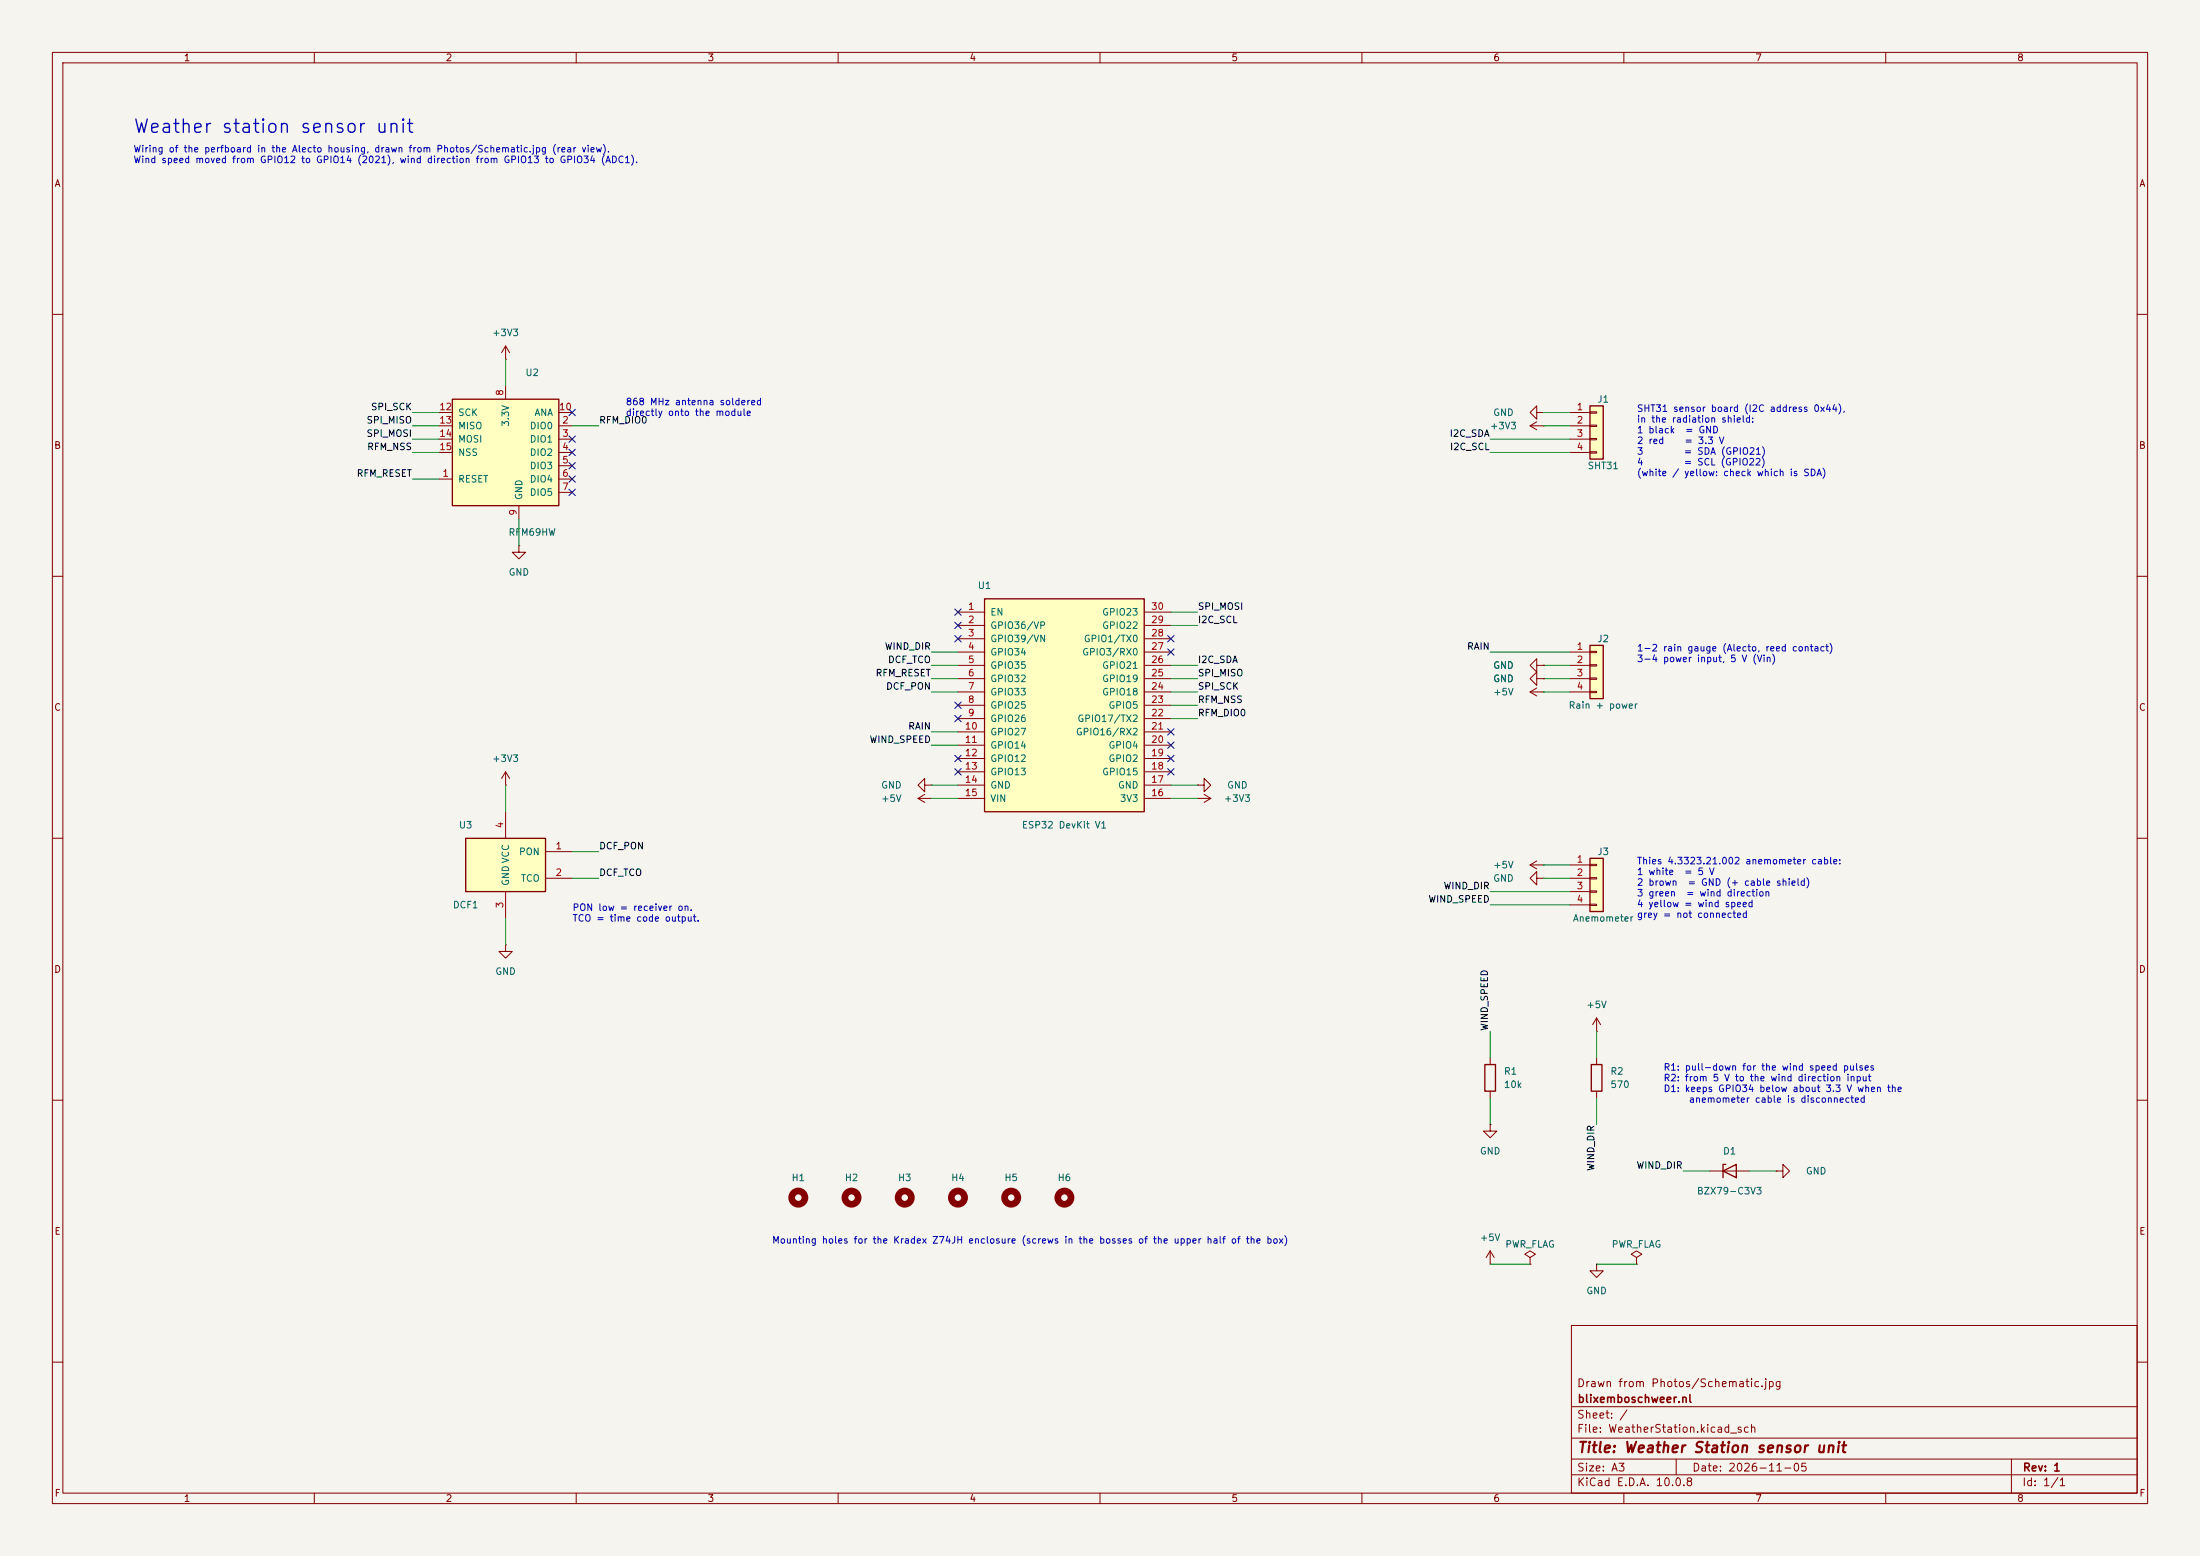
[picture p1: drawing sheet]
<svg xmlns="http://www.w3.org/2000/svg" width="420mm" height="297mm" viewBox="0 0 420 297" stroke-linecap="round" stroke-linejoin="round" font-family="sans-serif">
<path d="M0 0h420v297h-420z" fill="#f5f4ef" stroke="#f5f4ef" stroke-width=".19"/>
<g fill="none" stroke="#840000" stroke-width=".19">
<path d="M10 10h400v277h-400zM12 12h396v273h-396zM60 10v2M110 10v2M160 10v2M210 10v2M260 10v2M310 10v2M360 10v2M10 60h2M96.5 68.6h.1M96.5 66l-.7 1.3"/>
<path d="M96.5 66l.8 1.3M96.5 66v2.6M408 60h2M10 110h2M408 110h2M293.4 127v-1.3l-1.3 1.3 1.3 1.3v-1.3h1.2M293.4 129.5v-1.2l-1.3 1.2 1.3 1.3v-1.3h1.2M294.6 127h.1M294.6 129.5h.1M10 160h2M175.3 152.4l1.2 .8M175.3 152.4h2.5"/>
<path d="M176.5 151.6l-1.2 .8M177.8 152.4h.1M408 160h2M96.5 180.3v1.3h1.3l-1.3 1.3-1.3-1.3h1.3M96.5 180.3h.1M10 210h2M408 210h2M300 253h108v32h-108zM10 260h2M300 278.5h108M300 274.5h108M300 268.5h108"/>
<path d="M320 278.5v3M384 278.5v6.5M408 260h2M60 285v2M110 285v2M160 285v2M210 285v2M260 285v2M300 281.5h108M310 285v2M360 285v2"/>
</g>
<g fill="none" stroke="#840000" stroke-width="1.3">
<circle cx="152.4" cy="228.6" r="1.27"/>
<circle cx="172.7" cy="228.6" r="1.27"/>
<circle cx="193" cy="228.6" r="1.27"/>
</g>
<path d="M88.9 160h15.2v10.2h-15.2z" fill="#ffffc2"/>
<path d="M88.9 160h15.2v10.2h-15.2z" fill="none" stroke="#840000" stroke-width=".25"/>
<g fill="none" stroke="#840000" stroke-width=".19">
<path d="M96.5 154.9v5.1M96.5 170.2v5.1M104.1 162.6h5.1M104.1 167.6h5.1M284.5 238.8l-.8 1.2M284.5 238.8l.7 1.2M284.5 238.8v2.5M284.5 241.3h.1M292.1 240l1-.6-1-.6-1 .6 1 .6v1.3M292.1 241.3h.1M304.8 241.3v1.3h1.3l-1.3 1.2-1.3-1.2h1.3M304.8 241.3h.1"/>
<path d="M312.4 240l1-.6-1-.6-1 .6 1 .6v1.3M312.4 241.3h.1"/>
</g>
<path d="M303.5 77.5h2.6v10.1h-2.6z" fill="#ffffc2"/>
<path d="M303.5 77.5h2.6v10.1h-2.6z" fill="none" stroke="#840000" stroke-width=".25"/>
<path d="M293.4 78.7v-1.2l-1.3 1.2 1.3 1.3v-1.3h1.2M294.6 78.7h.1M299.7 78.7h3.8M303.5 78.6h1.3v.3h-1.3zM299.7 81.3h3.8M299.7 83.8h3.8M299.7 86.4h3.8M303.5 81.2h1.3v.2h-1.3zM303.5 83.7h1.3v.2h-1.3zM303.5 86.2h1.3v.3h-1.3z" fill="none" stroke="#840000" stroke-width=".19"/>
<path d="M86.4 76.2h20.3v20.3h-20.3z" fill="#ffffc2"/>
<path d="M86.4 76.2h20.3v20.3h-20.3zM283.5 203.2h2v5.1h-2zM303.8 203.2h2v5.1h-2z" fill="none" stroke="#840000" stroke-width=".25"/>
<g fill="none" stroke="#840000" stroke-width=".19">
<path d="M83.8 78.7h2.6M96.5 73.7v2.5M106.7 78.7h2.5M83.8 91.4h2.6M83.8 81.3h2.6M83.8 83.8h2.6M83.8 86.4h2.6M99.1 96.5v2.6M106.7 91.4h2.5M106.7 81.3h2.5M106.7 83.8h2.5M106.7 86.4h2.5"/>
<path d="M106.7 88.9h2.5M106.7 94h2.5M292.1 81.3h2.5M292.1 81.3l1.3 .7M293.4 80.5l-1.3 .8M294.6 81.3h.1M292.1 165.1l1.3 .8M292.1 165.1h2.5M293.4 164.3l-1.3 .8M294.6 165.1h.1M304.8 196.9h.1M304.8 194.3l-.8 1.3"/>
<path d="M304.8 194.3l.8 1.3M304.8 194.3v2.6M284.5 214.6v1.3h1.2l-1.2 1.3-1.3-1.3h1.3M284.5 214.6h.1M284.5 201.9v1.3M284.5 208.3v1.3M304.8 201.9v1.3M304.8 208.3v1.3"/>
</g>
<circle cx="203.2" cy="228.6" r="1.27" fill="none" stroke="#840000" stroke-width="1.3"/>
<path d="M303.5 163.8h2.6v10.2h-2.6z" fill="#ffffc2"/>
<path d="M303.5 163.8h2.6v10.2h-2.6z" fill="none" stroke="#840000" stroke-width=".25"/>
<g fill="none" stroke="#840000" stroke-width=".19">
<path d="M99.1 104.1v1.3h1.2l-1.2 1.3-1.3-1.3h1.3M99.1 104.1h.1M96.5 149.9h.1M96.5 147.3l-.7 1.3M96.5 147.3l.8 1.3M96.5 147.3v2.6M299.7 165.1h3.8M299.7 167.6h3.8M299.7 170.2h3.8M299.7 172.7h3.8M303.5 165h1.3v.2h-1.3zM303.5 167.5h1.3v.3h-1.3z"/>
<path d="M303.5 170.1h1.3v.2h-1.3zM303.5 172.6h1.3v.2h-1.3z"/>
</g>
<path d="M303.5 123.2h2.6v10.2h-2.6z" fill="#ffffc2"/>
<path d="M303.5 123.2h2.6v10.2h-2.6zM328.9 223.5l2.6-1.3v2.6zM329.4 222.2h-.5v2.6" fill="none" stroke="#840000" stroke-width=".25"/>
<g fill="none" stroke="#840000" stroke-width=".19">
<path d="M299.7 124.5h3.8M299.7 127h3.8M299.7 129.5h3.8M299.7 132.1h3.8M303.5 124.3h1.3v.3h-1.3zM303.5 126.9h1.3v.2h-1.3zM303.5 129.4h1.3v.3h-1.3zM303.5 132h1.3v.2h-1.3zM176.5 149.9v-1.3l-1.2 1.3 1.2 1.2v-1.2h1.3M177.8 149.9h.1M228.6 152.4h.1M228.6 152.4h2.5"/>
<path d="M229.9 151.6l1.2 .8M231.1 152.4l-1.2 .8M326.4 223.5h7.6M339.1 223.5h1.3v-1.3l1.2 1.3-1.2 1.3v-1.3M339.1 223.5h.1"/>
</g>
<path d="M188 114.3h30.4v40.6h-30.4z" fill="#ffffc2"/>
<path d="M188 114.3h30.4v40.6h-30.4z" fill="none" stroke="#840000" stroke-width=".25"/>
<g fill="none" stroke="#840000" stroke-width=".19">
<path d="M182.9 116.8h5.1M182.9 119.4h5.1M218.4 116.8h5.1M218.4 119.4h5.1M182.9 121.9h5.1M182.9 124.5h5.1M182.9 127h5.1M182.9 129.5h5.1M182.9 132.1h5.1M182.9 134.6h5.1M182.9 137.2h5.1M182.9 139.7h5.1"/>
<path d="M218.4 121.9h5.1M218.4 124.5h5.1M218.4 127h5.1M218.4 129.5h5.1M218.4 132.1h5.1M218.4 134.6h5.1M218.4 137.2h5.1M218.4 139.7h5.1M292.1 132.1h2.5M292.1 132.1l1.3 .7M293.4 131.3l-1.3 .8M294.6 132.1h.1"/>
<path d="M294.6 127h.1M294.6 129.5h.1M182.9 142.2h5.1M182.9 144.8h5.1M182.9 147.3h5.1M182.9 149.9h5.1M182.9 152.4h5.1M218.4 142.2h5.1M218.4 144.8h5.1M218.4 147.3h5.1M218.4 149.9h5.1M218.4 152.4h5.1"/>
<path d="M228.6 149.9h1.3v-1.3l1.2 1.3-1.2 1.2v-1.2M228.6 149.9h.1M293.4 167.6v-1.2l-1.3 1.2 1.3 1.3v-1.3h1.2M294.6 167.6h.1"/>
</g>
<g fill="none" stroke="#840000" stroke-width="1.3">
<circle cx="162.6" cy="228.6" r="1.27"/>
<circle cx="182.9" cy="228.6" r="1.27"/>
</g>
<g fill="none" stroke="#009600" stroke-width=".19">
<path d="M78.7 78.7h5.1M96.5 68.6v5.1M294.6 78.7h5.1M78.7 81.3h5.1M78.7 86.4h5.1M78.7 83.8h5.1M78.7 91.4h5.1M99.1 99.1v5M109.2 81.3h5.1M284.5 86.4h15.2M284.5 83.8h15.2M294.6 81.3h5.1"/>
<path d="M223.5 116.8h5.1M223.5 119.4h5.1M177.8 129.5h5.1M177.8 132.1h5.1M177.8 127h5.1M177.8 139.7h5.1M177.8 124.5h5.1M223.5 129.5h5.1M223.5 132.1h5.1M223.5 134.6h5.1M223.5 127h5.1M223.5 137.2h5.1"/>
<path d="M284.5 124.5h15.2M294.6 129.5h5.1M294.6 132.1h5.1M294.6 127h5.1M96.5 149.9v5M177.8 152.4h5.1M177.8 142.2h5.1M177.8 149.9h5.1M223.5 152.4h5.1M223.5 149.9h5.1M96.5 175.3v5M109.2 167.6h5.1"/>
<path d="M109.2 162.6h5.1M284.5 170.2h15.2M284.5 172.7h15.2M294.6 167.6h5.1M294.6 165.1h5.1M284.5 196.9v5M304.8 196.9v5M284.5 209.6v5M304.8 209.6v5M321.3 223.5h5.1M334 223.5h5.1M284.5 241.3h7.6"/>
<path d="M304.8 241.3h7.6"/>
</g>
<g fill="none" stroke="#000084" stroke-width=".19">
<path d="M108.6 78.1l1.2 1.2M109.8 78.1l-1.2 1.2M108.6 90.8l1.2 1.2M108.6 93.4l1.2 1.2M108.6 88.3l1.2 1.2M108.6 85.8l1.2 1.2M108.6 83.2l1.2 1.2M109.8 90.8l-1.2 1.2M109.8 93.4l-1.2 1.2M109.8 88.3l-1.2 1.2M109.8 85.8l-1.2 1.2M109.8 83.2l-1.2 1.2"/>
<path d="M182.3 118.8l1.2 1.2M182.3 116.2l1.2 1.2M183.5 118.8l-1.2 1.2M183.5 116.2l-1.2 1.2M182.3 121.3l1.2 1.2M182.3 136.6l1.2 1.2M182.3 134l1.2 1.2M183.5 121.3l-1.2 1.2M183.5 136.6l-1.2 1.2M183.5 134l-1.2 1.2M222.9 123.9l1.2 1.2M222.9 121.3l1.2 1.2"/>
<path d="M222.9 139.1l1.2 1.2M224.1 123.9l-1.2 1.2M224.1 121.3l-1.2 1.2M224.1 139.1l-1.2 1.2M182.3 146.7l1.2 1.2M182.3 144.2l1.2 1.2M183.5 146.7l-1.2 1.2M183.5 144.2l-1.2 1.2M222.9 141.6l1.2 1.2M222.9 146.7l1.2 1.2M222.9 144.2l1.2 1.2M224.1 141.6l-1.2 1.2"/>
<path d="M224.1 146.7l-1.2 1.2M224.1 144.2l-1.2 1.2"/>
</g>
<text font-size="2.5" fill="#0000c2" x="25.3" y="26">Weather station sensor unit</text>
<text font-size="2" fill="#840000" x="301" y="277.8">Title: Weather Station sensor unit</text>
<g font-size="1.5" fill="#840000">
<text x="300.9" y="265.1">Drawn from Photos/Schematic.jpg</text>
<text x="301" y="268.1">blixemboschweer.nl</text>
<text x="300.9" y="273.8">File: WeatherStation.kicad_sch</text>
<text x="300.9" y="271.1">Sheet: /</text>
<text x="300.9" y="281.2">Size: A3</text>
<text x="322.9" y="281.2">Date: 2026-11-05</text>
<text x="386" y="281.2">Rev: 1</text>
<text x="300.9" y="284">KiCad E.D.A. 10.0.8</text>
<text x="385.9" y="284">Id: 1/1</text>
</g>
<g font-size="1.3" fill="#840000">
<text x="35" y="12">1</text>
<text x="85" y="12">2</text>
<text x="135" y="12">3</text>
<text x="185" y="12">4</text>
<text x="235" y="12">5</text>
<text x="285" y="12">6</text>
<text x="335" y="12">7</text>
<text x="385" y="12">8</text>
<text x="10.3" y="36">A</text>
<text x="408.3" y="36">A</text>
<text x="10.2" y="86">B</text>
<text x="408.2" y="86">B</text>
<text x="10.2" y="136">C</text>
<text x="408.2" y="136">C</text>
<text x="10.2" y="186">D</text>
<text x="408.2" y="186">D</text>
<text x="10.3" y="236">E</text>
<text x="408.3" y="236">E</text>
<text x="10.3" y="286">F</text>
<text x="35" y="287">1</text>
<text x="85" y="287">2</text>
<text x="135" y="287">3</text>
<text x="185" y="287">4</text>
<text x="235" y="287">5</text>
<text x="285" y="287">6</text>
<text x="335" y="287">7</text>
<text x="385" y="287">8</text>
<text x="408.3" y="286">F</text>
</g>
<g font-size="1.3" fill="#0000c2">
<text x="25.4" y="29.4">Wiring of the perfboard in the Alecto housing, drawn from Photos/Schematic.jpg (rear view).</text>
<text x="25.4" y="31.4">Wind speed moved from GPIO12 to GPIO14 (2021), wind direction from GPIO13 to GPIO34 (ADC1).</text>
<text x="119.4" y="77.7">868 MHz antenna soldered</text>
<text x="119.4" y="79.7">directly onto the module</text>
<text x="312.4" y="78.9">SHT31 sensor board (I2C address 0x44),</text>
<text x="312.4" y="81">in the radiation shield:</text>
<text x="312.4" y="83">1 black</text>
<text x="321.6" y="83">= GND</text>
<text x="312.4" y="85.1">2 red</text>
<text x="312.4" y="87.1">3</text>
<text x="312.4" y="89.1">4</text>
<text x="321.3" y="87.1">= SDA (GPIO21)</text>
<text x="321.3" y="89.1">= SCL (GPIO22)</text>
<text x="321.5" y="85.1">= 3.3 V</text>
<text x="312.4" y="91.2">(white / yellow: check which is SDA)</text>
<text x="312.4" y="124.6">1-2 rain gauge (Alecto, reed contact)</text>
<text x="312.4" y="126.7">3-4 power input, 5 V (Vin)</text>
<text x="312.4" y="165.3">Thies 4.3323.21.002 anemometer cable:</text>
<text x="312.4" y="167.3">1 white</text>
<text x="321.4" y="167.3">= 5 V</text>
<text x="312.4" y="169.4">2 brown</text>
<text x="312.4" y="171.4">3 green</text>
<text x="312.4" y="173.5">4 yellow = wind speed</text>
<text x="321.8" y="171.4">= wind direction</text>
<text x="322.1" y="169.4">= GND (+ cable shield)</text>
<text x="109.2" y="174.2">PON low = receiver on.</text>
<text x="109.2" y="176.2">TCO = time code output.</text>
<text x="312.4" y="175.5">grey = not connected</text>
<text x="317.5" y="204.7">R1: pull-down for the wind speed pulses</text>
<text x="317.5" y="206.7">R2: from 5 V to the wind direction input</text>
<text x="317.5" y="208.7">D1: keeps GPIO34 below about 3.3 V when the</text>
<text x="322.3" y="210.8">anemometer cable is disconnected</text>
<text x="147.3" y="237.7">Mounting holes for the Kradex Z74JH enclosure (screws in the bosses of the upper half of the box)</text>
</g>
<g font-size="1.3" fill="#006464">
<text x="93.9" y="64.5">+3V3</text>
<text x="100.2" y="72.1">U2</text>
<text x="304.9" y="77.2">J1</text>
<text x="87.3" y="79.7">SCK</text>
<text x="87.3" y="82.2">MISO</text>
<text x="97.5" y="81.6" transform="rotate(-90 97.5 81.6)">3.3V</text>
<text x="101" y="82.2">DIO0</text>
<text x="101.9" y="79.7">ANA</text>
<text x="284.4" y="82.2">+3V3</text>
<text x="285" y="79.7">GND</text>
<text x="87.3" y="84.8">MOSI</text>
<text x="87.3" y="87.3">NSS</text>
<text x="101" y="84.8">DIO1</text>
<text x="101" y="87.3">DIO2</text>
<text x="101" y="89.9">DIO3</text>
<text x="303" y="89.9">SHT31</text>
<text x="87.3" y="92.4">RESET</text>
<text x="100" y="95.5" transform="rotate(-90 100 95.5)">GND</text>
<text x="101" y="92.4">DIO4</text>
<text x="101" y="94.9">DIO5</text>
<text x="97" y="102.6">RFM69HW</text>
<text x="97" y="110.2">GND</text>
<text x="186.6" y="112.7">U1</text>
<text x="188.9" y="117.8">EN</text>
<text x="210.3" y="117.8">GPIO23</text>
<text x="188.9" y="120.3">GPIO36/VP</text>
<text x="188.9" y="122.9">GPIO39/VN</text>
<text x="188.9" y="125.4">GPIO34</text>
<text x="206.5" y="125.4">GPIO3/RX0</text>
<text x="206.8" y="122.9">GPIO1/TX0</text>
<text x="210.3" y="120.3">GPIO22</text>
<text x="304.9" y="122.9">J2</text>
<text x="188.9" y="128">GPIO35</text>
<text x="188.9" y="130.5">GPIO32</text>
<text x="210.3" y="130.5">GPIO19</text>
<text x="210.3" y="128">GPIO21</text>
<text x="285" y="128">GND</text>
<text x="285" y="130.5">GND</text>
<text x="188.9" y="133">GPIO33</text>
<text x="188.9" y="135.6">GPIO25</text>
<text x="210.3" y="133">GPIO18</text>
<text x="211.5" y="135.6">GPIO5</text>
<text x="285" y="133">+5V</text>
<text x="299.4" y="135.6">Rain + power</text>
<text x="188.9" y="138.1">GPIO26</text>
<text x="188.9" y="140.7">GPIO27</text>
<text x="188.9" y="143.2">GPIO14</text>
<text x="205.3" y="140.7">GPIO16/RX2</text>
<text x="205.6" y="138.1">GPIO17/TX2</text>
<text x="211.5" y="143.2">GPIO4</text>
<text x="93.9" y="145.7">+3V3</text>
<text x="188.9" y="145.7">GPIO12</text>
<text x="188.9" y="148.3">GPIO13</text>
<text x="210.3" y="148.3">GPIO15</text>
<text x="211.5" y="145.7">GPIO2</text>
<text x="168.1" y="153.4">+5V</text>
<text x="168.1" y="150.8">GND</text>
<text x="188.9" y="150.8">GND</text>
<text x="188.9" y="153.4">VIN</text>
<text x="213.3" y="150.8">GND</text>
<text x="213.7" y="153.4">3V3</text>
<text x="233.6" y="153.4">+3V3</text>
<text x="234.2" y="150.8">GND</text>
<text x="87.5" y="158.4">U3</text>
<text x="195" y="158.4">ESP32 DevKit V1</text>
<text x="99" y="163.5">PON</text>
<text x="285" y="166.1">+5V</text>
<text x="304.9" y="163.5">J3</text>
<text x="86.4" y="173.7">DCF1</text>
<text x="97.5" y="169.2" transform="rotate(-90 97.5 169.2)">GND VCC</text>
<text x="99.3" y="168.6">TCO</text>
<text x="285" y="168.6">GND</text>
<text x="300.2" y="176.2">Anemometer</text>
<text x="94.5" y="186.4">GND</text>
<text x="302.7" y="192.7">+5V</text>
<text x="287" y="205.4">R1</text>
<text x="287" y="208">10k</text>
<text x="307.3" y="205.4">R2</text>
<text x="307.3" y="208">570</text>
<text x="282.4" y="220.7">GND</text>
<text x="328.8" y="220.7">D1</text>
<text x="151" y="225.8">H1</text>
<text x="161.2" y="225.8">H2</text>
<text x="171.3" y="225.8">H3</text>
<text x="181.5" y="225.8">H4</text>
<text x="191.6" y="225.8">H5</text>
<text x="201.8" y="225.8">H6</text>
<text x="344.6" y="224.5">GND</text>
<text x="323.8" y="228.3">BZX79-C3V3</text>
<text x="282.4" y="237.2">+5V</text>
<text x="287.3" y="238.5">PWR_FLAG</text>
<text x="307.6" y="238.5">PWR_FLAG</text>
<text x="302.7" y="247.3">GND</text>
</g>
<g font-size="1.3" fill="#a90000">
<text x="96.4" y="75.7" transform="rotate(-90 96.4 75.7)">8</text>
<text x="83.8" y="78.6">12</text>
<text x="83.8" y="81.1">13</text>
<text x="83.8" y="83.7">14</text>
<text x="106.6" y="78.6">10</text>
<text x="107.2" y="81.1">2</text>
<text x="107.2" y="83.7">3</text>
<text x="300.9" y="78.6">1</text>
<text x="300.9" y="81.1">2</text>
<text x="300.9" y="83.7">3</text>
<text x="83.8" y="86.2">15</text>
<text x="107.2" y="86.2">4</text>
<text x="107.2" y="88.8">5</text>
<text x="300.9" y="86.2">4</text>
<text x="84.4" y="91.3">1</text>
<text x="107.2" y="91.3">6</text>
<text x="107.2" y="93.8">7</text>
<text x="98.9" y="98.5" transform="rotate(-90 98.9 98.5)">9</text>
<text x="184.7" y="116.7">1</text>
<text x="184.7" y="119.2">2</text>
<text x="219.6" y="119.2">29</text>
<text x="219.6" y="116.7">30</text>
<text x="184.7" y="121.8">3</text>
<text x="184.7" y="124.3">4</text>
<text x="219.6" y="124.3">27</text>
<text x="219.6" y="121.8">28</text>
<text x="300.9" y="124.3">1</text>
<text x="184.7" y="126.9">5</text>
<text x="184.7" y="129.4">6</text>
<text x="184.7" y="131.9">7</text>
<text x="219.6" y="131.9">24</text>
<text x="219.6" y="129.4">25</text>
<text x="219.6" y="126.9">26</text>
<text x="300.9" y="126.9">2</text>
<text x="300.9" y="129.4">3</text>
<text x="300.9" y="131.9">4</text>
<text x="184.7" y="134.5">8</text>
<text x="184.7" y="137">9</text>
<text x="219.6" y="137">22</text>
<text x="219.6" y="134.5">23</text>
<text x="184.1" y="139.6">10</text>
<text x="184.1" y="142.1">11</text>
<text x="219.6" y="142.1">20</text>
<text x="219.6" y="139.6">21</text>
<text x="184.1" y="144.6">12</text>
<text x="184.1" y="147.2">13</text>
<text x="184.1" y="149.7">14</text>
<text x="219.6" y="149.7">17</text>
<text x="219.6" y="147.2">18</text>
<text x="219.6" y="144.6">19</text>
<text x="184.1" y="152.3">15</text>
<text x="219.6" y="152.3">16</text>
<text x="96.4" y="158.2" transform="rotate(-90 96.4 158.2)">4</text>
<text x="105.9" y="162.4">1</text>
<text x="105.9" y="167.5">2</text>
<text x="300.9" y="165">1</text>
<text x="300.9" y="167.5">2</text>
<text x="96.4" y="173.5" transform="rotate(-90 96.4 173.5)">3</text>
<text x="300.9" y="170">3</text>
<text x="300.9" y="172.6">4</text>
</g>
<g font-size="1.3" fill="#0f0f0f">
<text x="69.9" y="83.7">SPI_MOSI</text>
<text x="69.9" y="81.2">SPI_MISO</text>
<text x="70.7" y="78.6">SPI_SCK</text>
<text x="114.3" y="81.2">RFM_DIO0</text>
<text x="276.6" y="83.7">I2C_SDA</text>
<text x="70" y="86.2">RFM_NSS</text>
<text x="276.7" y="86.2">I2C_SCL</text>
<text x="68" y="91.3">RFM_RESET</text>
<text x="228.6" y="119.3">I2C_SCL</text>
<text x="228.6" y="116.7">SPI_MOSI</text>
<text x="168.8" y="124.3">WIND_DIR</text>
<text x="280" y="124.3">RAIN</text>
<text x="167.1" y="129.4">RFM_RESET</text>
<text x="169" y="132">DCF_PON</text>
<text x="169.4" y="126.9">DCF_TCO</text>
<text x="228.6" y="129.4">SPI_MISO</text>
<text x="228.6" y="132">SPI_SCK</text>
<text x="228.6" y="126.9">I2C_SDA</text>
<text x="228.6" y="134.5">RFM_NSS</text>
<text x="228.6" y="137">RFM_DIO0</text>
<text x="165.9" y="142.1">WIND_SPEED</text>
<text x="173.3" y="139.6">RAIN</text>
<text x="114.3" y="167.5">DCF_TCO</text>
<text x="114.3" y="162.4">DCF_PON</text>
<text x="272.6" y="172.6">WIND_SPEED</text>
<text x="275.5" y="170.1">WIND_DIR</text>
<text x="284.4" y="196.9" transform="rotate(-90 284.4 196.9)">WIND_SPEED</text>
<text x="304.7" y="223.6" transform="rotate(-90 304.7 223.6)">WIND_DIR</text>
<text x="312.3" y="223.4">WIND_DIR</text>
</g>
</svg>
